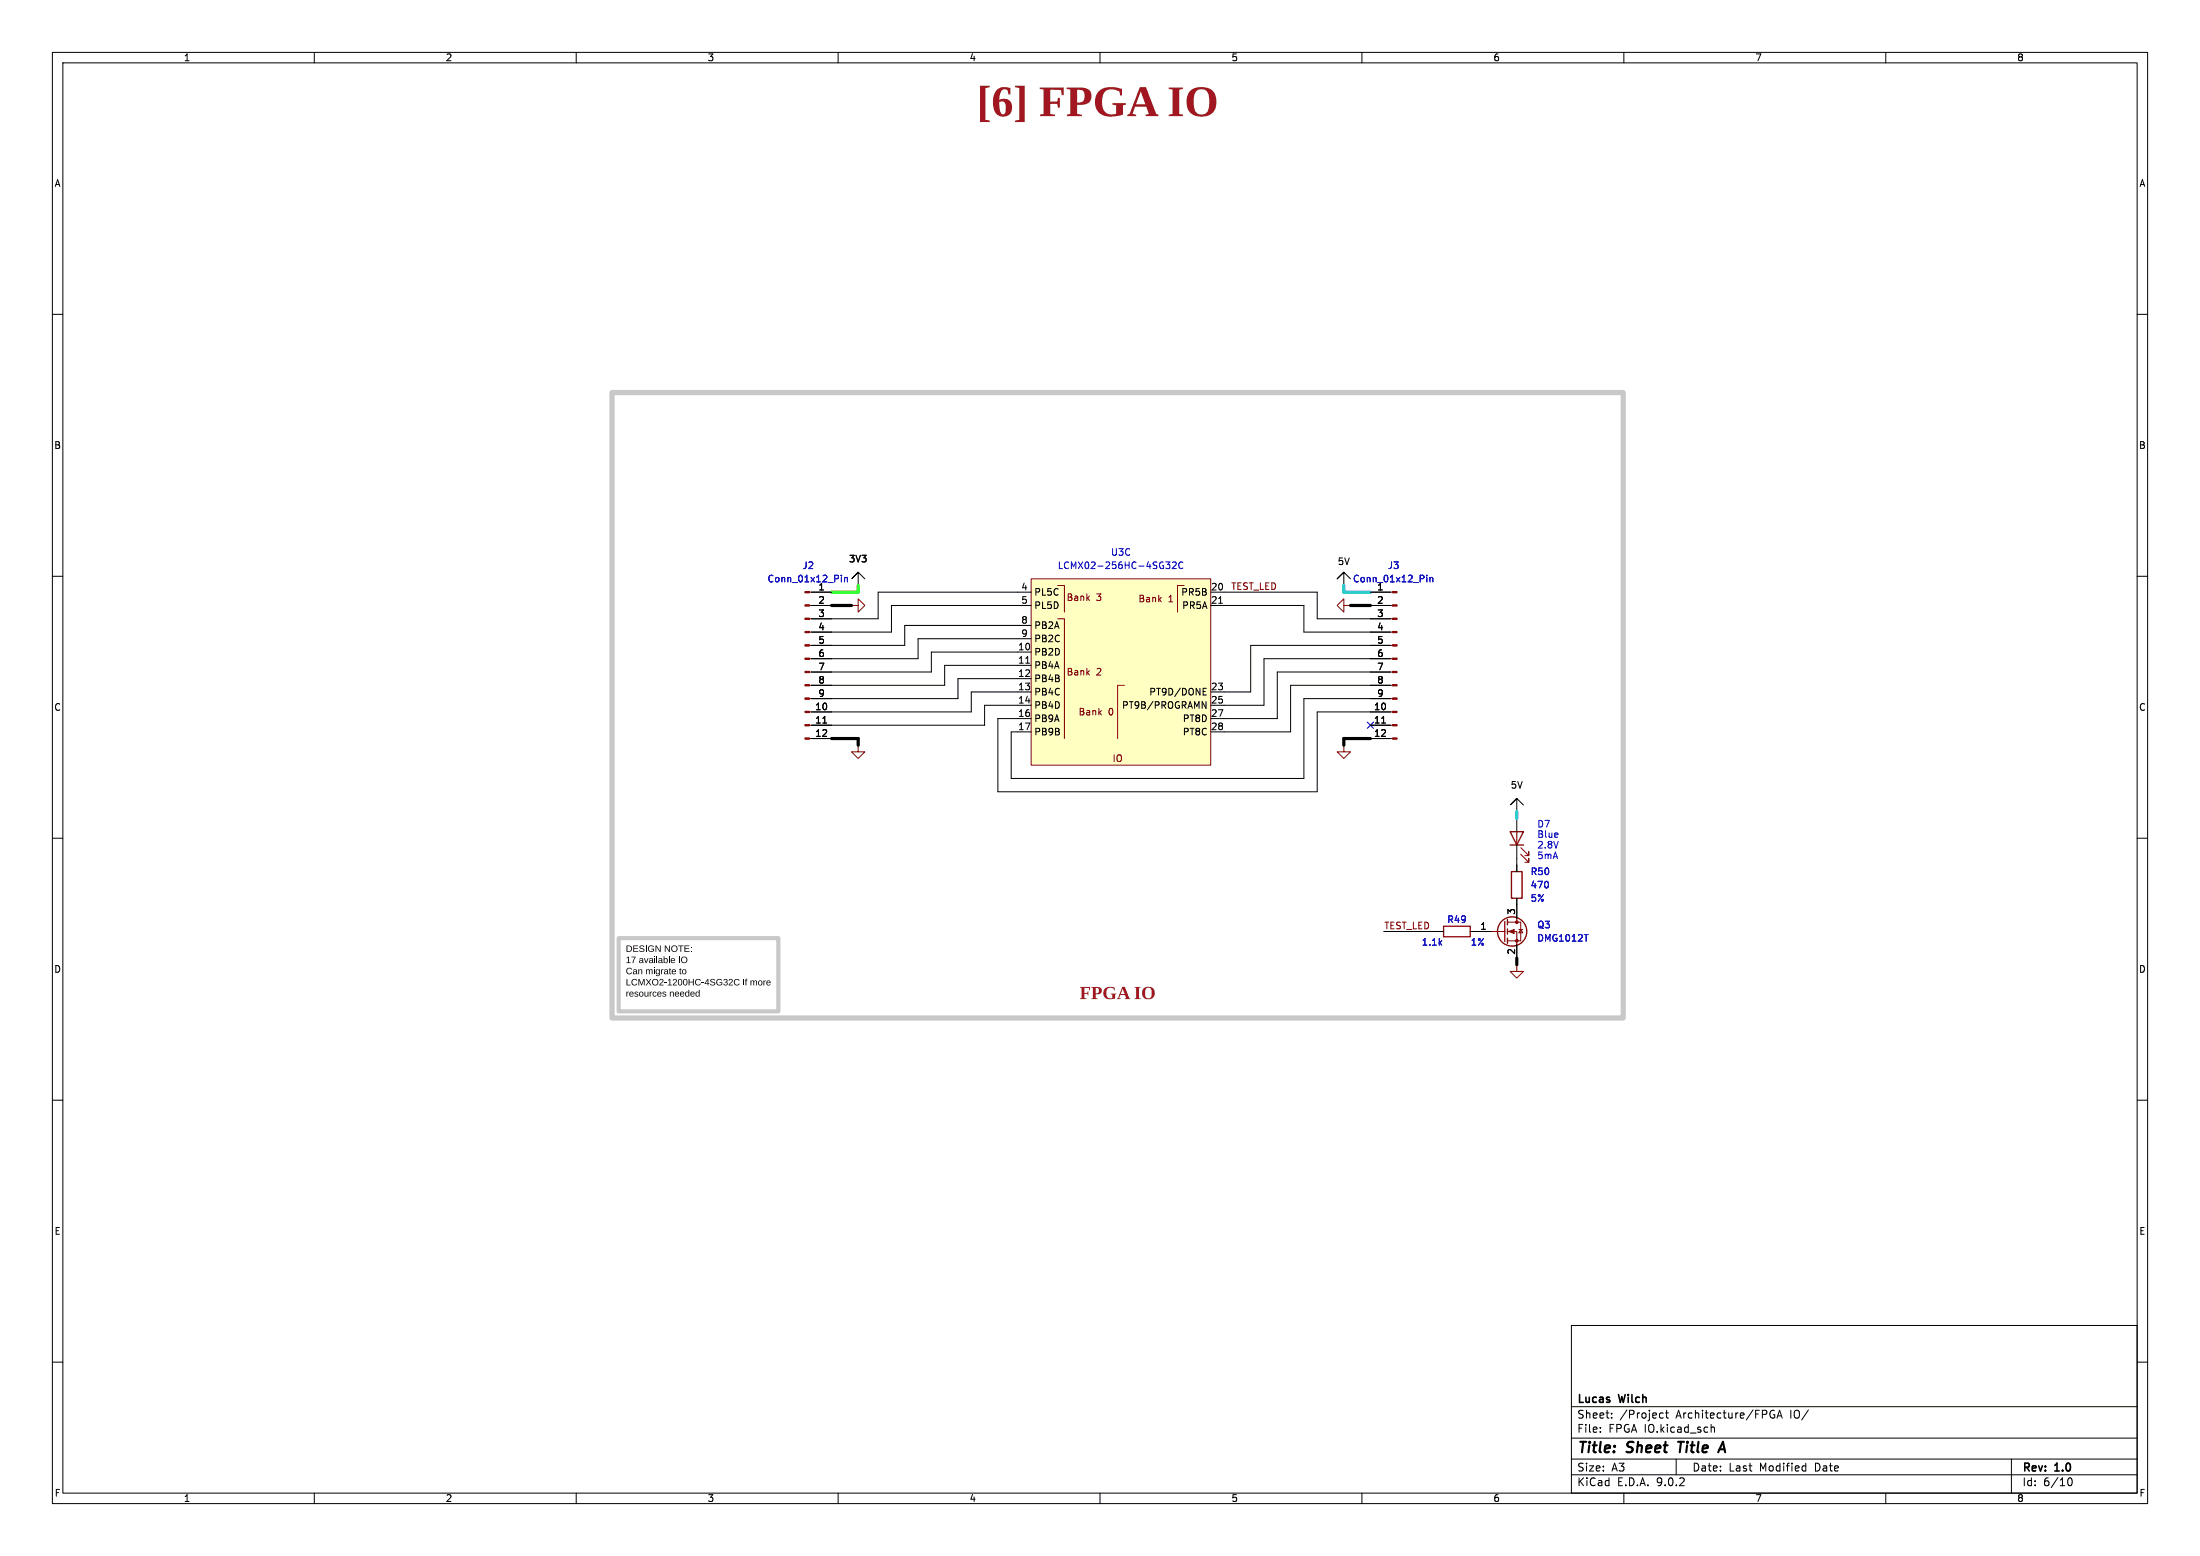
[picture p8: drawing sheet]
<svg xmlns="http://www.w3.org/2000/svg" width="420mm" height="297mm" viewBox="0 0 420 297" stroke-linecap="round" stroke-linejoin="round" font-family="sans-serif">
<g fill="none" stroke="#000" stroke-width=".19">
<path d="M10 10h400v277h-400zM12 12h396v273h-396zM60 10v2M110 10v2M160 10v2M210 10v2M260 10v2M310 10v2M360 10v2M10 60h2M408 60h2M10 110h2"/>
<path d="M154.9 113h3.8M154.9 115.6h3.8M154.9 118.1h3.8M257.8 110.5l-1.3-1.3-1.2 1.3 1.2-1.3v2.6M261.6 113h3.8M261.6 115.6h3.8M261.6 118.1h3.8M408 110h2M154.9 120.7h3.8M154.9 123.2h3.8M154.9 125.7h3.8M154.9 128.3h3.8"/>
<path d="M154.9 130.8h3.8M154.9 133.4h3.8M154.9 135.9h3.8M154.9 138.4h3.8M157.1 138h.7M261.6 120.7h3.8M261.6 123.2h3.8M261.6 125.7h3.8M261.6 128.3h3.8M261.6 130.8h3.8M261.6 133.4h3.8M261.6 135.9h3.8"/>
<path d="M261.6 138.4h3.8M263.8 138h.7M10 160h2M154.9 141h3.8M163.8 142.2h.1M261.6 141h3.8M289.6 156.2v2.6M290.8 153.7l-1.2-1.3-1.3 1.3 1.3-1.3v2.5M408 160h2M274.3 177.8h1.3M280.7 177.8h1.2M289.6 161.3v2.5"/>
<path d="M289.6 165.1v1.3M289.6 171.5v1.2M10 210h2M408 210h2M300 253h108v32h-108zM10 260h2M300 278.5h108M300 274.5h108M300 268.5h108M305.5 273.2v.2M305.5 272.5v.1M307.7 270.5v.2"/>
<path d="M307.7 269.8v.1M316.9 270.6h.6M316.9 269.8h.6M317.9 269.7h.6M318.2 269.2v1.3l.3 .2M320 278.5v3M326.7 271.9v1.5M326.7 272.5l.2-.1 .3 .1 .1 .9M338.5 270h.3l-.1 .6-.3 .1-.4-.2M338.7 269.3l-.3-.1-.4 .2M339.2 270.7l.5-1.5 .5 1.5M339.4 270.3h.7"/>
<path d="M344.3 279.8l.4 .1M344.7 279.3v1.5M384 278.5v6.5M408 260h2M60 285v2M110 285v2M160 285v2M210 285v2M260 285v2M300 281.5h108M310 285v2M344.7 280.7l-.4 .1"/>
<path d="M360 285v2M394.7 282.7l.2-.5 .2-.1a.8 .8 0 0 1 .5 .7 .8 .8 0 0 1-.5 .8l-.2-.2-.2-.4"/>
</g>
<path d="M320.3 275.2h1.2M320.9 275.2l-.2 2M328 277.2l.9-2 .4 2M328.3 276.6h.9" fill="none" stroke="#000" stroke-width=".4"/>
<path d="M288.3 158.8h2.5l-1.2 2.5zM275.6 176.8h5.1v2h-5.1zM288.3 161.3h2.5M288.5 166.4h2.1v5.1h-2.1z" fill="none" stroke="#840000" stroke-width=".25"/>
<g fill="#840000" stroke="#840000" stroke-width=".19">
<path d="M265.8 112.9h.9v.3h-.9z"/>
<path d="M265.8 115.4h.9v.3h-.9z"/>
<path d="M265.8 118h.9v.2h-.9z"/>
<path d="M265.8 120.5h.9v.3h-.9z"/>
<path d="M265.8 123.1h.9v.2h-.9z"/>
<path d="M265.8 125.6h.9v.3h-.9z"/>
<path d="M265.8 128.1h.9v.3h-.9z"/>
<path d="M265.8 130.7h.9v.2h-.9z"/>
<path d="M265.8 133.2h.9v.3h-.9z"/>
<path d="M265.8 135.8h.9v.2h-.9z"/>
<path d="M265.8 138.3h.9v.3h-.9z"/>
<path d="M265.8 140.8h.9v.3h-.9z"/>
<path d="M153.7 112.9h.8v.3h-.8z"/>
<path d="M153.7 115.4h.8v.3h-.8z"/>
<path d="M153.7 118h.8v.2h-.8z"/>
<path d="M153.7 120.5h.8v.3h-.8z"/>
<path d="M153.7 123.1h.8v.2h-.8z"/>
<path d="M153.7 125.6h.8v.3h-.8z"/>
<path d="M153.7 128.1h.8v.3h-.8z"/>
<path d="M153.7 130.7h.8v.2h-.8z"/>
<path d="M153.7 133.2h.8v.3h-.8z"/>
<path d="M153.7 135.8h.8v.2h-.8z"/>
<path d="M153.7 138.3h.8v.3h-.8z"/>
<path d="M153.7 140.8h.8v.3h-.8z"/>
</g>
<g fill="none" stroke="#840000" stroke-width=".19">
<path d="M154.5 113h.4M154.5 115.6h.4M154.5 118.1h.4M265.4 113h.4M265.4 115.6h.4M265.4 118.1h.4M154.5 120.7h.4M154.5 123.2h.4M154.5 125.7h.4M154.5 128.3h.4M154.5 130.8h.4M154.5 133.4h.4"/>
<path d="M154.5 135.9h.4M154.5 138.4h.4M265.4 120.7h.4M265.4 123.2h.4M265.4 125.7h.4M265.4 128.3h.4M265.4 130.8h.4M265.4 133.4h.4M265.4 135.9h.4M265.4 138.4h.4M154.5 141h.4M163.8 142.2v1.3h1.3l-1.3 1.3-1.2-1.3h1.2"/>
<path d="M265.4 141h.4M289.6 158.8v2.5M290.3 163.1l1.5 1.5v-.8v.8h-.7M290.3 161.8l1.5 1.5v-.7v.7h-.7"/>
</g>
<path d="M160.6 109.8v.1M160.6 110.2v.9M161.2 110.3l.2-.1 .3 .1 .1 .8M161.2 110.2v.9M272.4 109.8v.1M272.4 110.2v.9M273 110.2v.9M273 110.3l.2-.1 .3 .1v.8" fill="none" stroke="#0000c2" stroke-width=".19"/>
<path d="M196.8 110.5h34.3v35.6h-34.3z" fill="#ffffc2"/>
<g fill="none" stroke="#840000" stroke-width=".19">
<path d="M162.6 115.6h1.2v1.2l1.3-1.2-1.3-1.3v1.3M196.8 110.5h34.3v35.6h-34.3zM201.9 111.8h1.3v5M201.9 118.1h1.3v22.9M226.1 111.8h-1.3v5M256.5 115.6v-1.3l-1.2 1.3 1.2 1.2v-1.2h1.3M214.6 130.8h-1.2v10.2M256.5 142.2v1.3h1.3l-1.3 1.3-1.2-1.3h1.2M284.5 177.8h2.8M287.8 176h2.5v3.6h-2.5M287.8 177.8h1.8v2.5M289.6 175.3v.7"/>
<path d="M289.9 177.4h.8M290.3 177.4l.4 .7h-.8zM289.6 184.2v1.2h1.2l-1.2 1.3-1.3-1.3h1.3"/>
</g>
<g fill="none" stroke="#000" stroke-width=".19">
<path d="M154.9 113h3.8M154.9 115.6h3.8M162.6 115.6h.1M165.1 110.5l-1.3-1.3-1.2 1.3 1.2-1.3v2.6M196.8 113h-29.2v5.1h-12.7M196.8 115.6h-26.6v5.1h-15.3M196.8 119.4h-24.1v3.8h-17.8M231.1 113h20.4v5.1h13.9M231.1 115.6h17.8v5.1h16.5M232.7 115.2h.7M257.8 115.6h.1M261.6 113h3.8"/>
<path d="M261.6 115.6h3.8M157.1 138h.7M195.8 126.6h.7M196.8 121.9h-21.5v3.8h-20.4M196.8 124.5h-19v3.8h-22.9M196.8 127h-16.5v3.8h-25.4M196.8 129.5h-13.9v3.9h-28M196.8 132.1h-11.4v3.8h-30.5M196.8 134.6h-8.8v3.8h-33.1M229.5 133.9l.7 1.3v-1.3M229.7 132h.4M229.7 132.7h.6"/>
<path d="M229.7 131.4h.6M261.6 138.4h3.8M263.8 138h.7M265.4 123.2h-26.6v8.9h-7.7M265.4 125.7h-24.1v8.9h-10.2M265.4 135.9h-13.9v15.2h-61v-13.9h6.3M265.4 128.3h-21.6v8.9h-12.7M265.4 133.4h-16.5v15.2h-55.9v-8.9h3.8M265.4 130.8h-19v8.9h-15.3M154.9 141h3.8M256.5 142.2h.1M261.6 141h3.8"/>
<path d="M264.2 177.8h11.4M280.7 177.8h3.8M289.6 163.8v2.6M289.6 171.5v3.8M289.6 184.2h.1M289.6 180.3v2.6"/>
</g>
<path d="M160.6 109.8v.1M160.6 110.2v.9M161.2 110.2v.9M161.2 110.3l.2-.1 .3 .1 .1 .8M222.6 107.3h.7l-.4 .4 .4 .2v.5l-.2 .1h-.5M223.8 107.4l.5-.1 .2 .3-.7 .9h.7M225.8 107.4a.6 .6 0 0 0-.8 .4 .6 .6 0 0 0 .6 .7l.2-.1M272.4 109.8v.1M272.4 110.2v.9M273 110.3l.2-.1 .3 .1v.8M273 110.2v.9M302.4 178.4h.8" fill="none" stroke="#0000c2" stroke-width=".19"/>
<g fill="none" stroke="#840000" stroke-width=".25">
<path d="M287.3 175.9v3.8M287.8 175.5v1M287.8 177.3v1M287.8 179.1v1"/>
<circle cx="288.7" cy="177.8" r="2.79"/>
</g>
<g fill="#840000" stroke="#840000" stroke-width=".19">
<path d="M288 177.8l1.1-.4v.8z"/>
<circle cx="289.6" cy="176" r=".25"/>
<circle cx="289.6" cy="179.6" r=".25"/>
</g>
<path d="M256.5 111.8v1.2h5.1M289.6 154.9v1.3" fill="none" stroke="#00c2c2" stroke-width=".61"/>
<path d="M158.7 115.6h3.9M257.8 115.6h3.8M158.7 141h5.1v1.2M261.6 141h-5.1v1.2M289.6 182.9v1.3" fill="none" stroke="#000" stroke-width=".61"/>
<path d="M163.8 111.8v1.2h-5.1" fill="none" stroke="#0f0" stroke-width=".61"/>
<path d="M261 137.8l1.2 1.2M262.2 137.8l-1.2 1.2" fill="none" stroke="#000084" stroke-width=".19"/>
<path d="M118.1 179.1h30.5v13.9h-30.5z" fill="none" stroke="#c8c8c8" stroke-width=".8"/>
<g fill="#000">
<path d="M119.6 182.8l.5-.2v1.1h.3v.1h-.8v-.1h.3v-.9l-.3 .2zM119.6 186.9h.2v1.1h.6v.1h-.8zM119.6 180.5h.4a.61 .61 0 0 1 .7 .6 .61 .61 0 0 1-.6 .6h-.5v-.1h.4a.48 .48 0 0 0 .5-.5 .48 .48 0 0 0-.5-.5h-.2v1h-.2zM119.7 184.9l.6-.2 .4 .3-.2 .1a.44 .44 0 0 0-.7-.1 .44 .44 0 0 0 .1 .7 .44 .44 0 0 0 .6-.1l.2 .1a.63 .63 0 0 1-1 .1 .63 .63 0 0 1 0-.9zM120.9 180.5h.9v.1h-.7v.4h.7v.1h-.7v.5h.8v.1h-1zM120.7 187l.6-.1 .4 .3h-.2a.44 .44 0 0 0-.7 0 .44 .44 0 0 0 .1 .6 .44 .44 0 0 0 .6-.1l.2 .1a.63 .63 0 0 1-1 .2 .63 .63 0 0 1 0-1zM120.5 182.6h.8l-.4 1.2h-.1v-.3l.4-.8h-.7zM122.1 183l.3-.1h.3l.2 .9h-.2l-.1-.2-.2 .2h-.3l-.1-.2 .4 .1 .2-.3a.26 .26 0 0 0-.2 0 .26 .26 0 0 0-.2 .2h-.2l.1-.3h.5v-.2l-.2-.1-.4 .1zM121.9 186.9h.2l.4 1 .4-1h.2v1.2h-.2v-1.1l-.4 1.1h-.1l-.4-1.1v1.1h-.1zM122.1 180.6l.6-.1 .3 .2-.2 .1a.26 .26 0 0 0-.3-.3 .26 .26 0 0 0-.1 .5h.2a.4 .4 0 0 1 .4 .5 .4 .4 0 0 1-.6 .2l-.3-.2-.1-.1h.2a.31 .31 0 0 0 .4 .3 .31 .31 0 0 0 .2-.5l-.6-.2zM123.3 180.5h.1v1.2h-.1zM122.9 182.9h.2l.3 .8 .2-.8h.2l-.3 .9h-.2z"/>
<path d="M123.9 180.6l.5-.1 .4 .2-.1 .1a.49 .49 0 0 0-.7 0 .49 .49 0 0 0 0 .7 .49 .49 0 0 0 .7-.1v-.2h-.4v-.1h.6v.4a.67 .67 0 0 1-1 .1 .67 .67 0 0 1 0-1zM123.3 186.9h.2l.3 .5 .3-.5h.2l-.4 .6 .5 .6h-.2l-.4-.5-.4 .5h-.1l.4-.6zM124 183l.3-.1h.3l.2 .9h-.2l-.1-.2-.3 .2h-.2l-.1-.2 .4 .1 .2-.3a.26 .26 0 0 0-.3 0 .26 .26 0 0 0-.2 .2h-.1l.1-.3h.5v-.2l-.2-.1-.4 .1zM124.8 184.7h.2v.1h-.2zM124.9 182.5h.2v.2h-.2zM124.9 182.9h.2v.9h-.2zM124.6 187a.62 .62 0 0 1 1 .1 .62 .62 0 0 1-.3 .9 .62 .62 0 0 1-.8-.5h.2a.45 .45 0 0 0 .6 .3 .45 .45 0 0 0 .1-.7 .45 .45 0 0 0-.7 .3l-.2 .1zM125.3 182.5h.2v1.3h-.2zM126 187a.39 .39 0 0 1 .6-.1 .39 .39 0 0 1-.1 .6l-.5 .5h.7v.1h-.8l.5-.7a.24 .24 0 0 0 0-.4 .24 .24 0 0 0-.4 .2h-.1zM125.1 180.5h.2l.7 1v-1h.1v1.2h-.2l-.6-1v1h-.2zM125.8 183l.3-.1h.2l.3 .9h-.2l-.1-.2-.3 .2h-.3v-.2l.3 .1 .3-.3a.26 .26 0 0 0-.3 0 .26 .26 0 0 0-.2 .2h-.1l.1-.3h.5v-.2l-.2-.1-.4 .1zM126.8 187.6h.5v.1h-.5z"/>
<path d="M126.7 182.5h.1v.5a.39 .39 0 0 1 .6-.1 .39 .39 0 0 1 .1 .6l-.2 .3-.5-.1v.1h-.1v-.4h.1l.1 .3a.32 .32 0 0 0 .4-.3 .32 .32 0 0 0-.4-.4l-.1 .4h-.1zM127.5 187.1l.5-.2v1.1h.3v.1h-.8v-.1h.3v-1l-.3 .2zM127.7 182.5h.1v1.3h-.1zM126.9 180.5h.2l.7 1v-1h.1v1.2h-.2l-.6-1v1h-.2zM128.5 187a.39 .39 0 0 1 .6-.1 .39 .39 0 0 1-.1 .6l-.4 .5h.6v.1h-.8l.5-.7a.24 .24 0 0 0 .1-.4 .24 .24 0 0 0-.4 .2h-.2zM128.1 183l.2-.1a.42 .42 0 0 1 .6 .5h-.7l.1 .3 .5-.1-.2 .2a.44 .44 0 0 1-.6-.5h.7a.26 .26 0 0 0-.3-.3 .26 .26 0 0 0-.2 .3h-.2zM128.3 180.6a.62 .62 0 0 1 1 .1 .62 .62 0 0 1-.3 .9 .62 .62 0 0 1-.9-.5h.2a.45 .45 0 0 0 .7 .3 .45 .45 0 0 0 0-.7 .45 .45 0 0 0-.7 .3l-.2 .1zM129.6 182.6h.2v1.2h-.2zM129.6 187l.1-.1a.62 .62 0 0 1 .6 .6 .62 .62 0 0 1-.6 .6l-.3-.3v-.3h.2a.32 .32 0 0 0 .2 .5 .32 .32 0 0 0 .3-.5 .32 .32 0 0 0-.3-.5 .32 .32 0 0 0-.2 .5h-.2zM129.5 180.5h1v.1h-.4v1.1h-.2v-1.1h-.4zM130.7 180.5h.9v.1h-.8v.4h.7v.1h-.7v.5h.8v.1h-.9zM130.2 182.8a.62 .62 0 0 1 1 0 .62 .62 0 0 1-.4 1 .62 .62 0 0 1-.8-.6h.2a.45 .45 0 0 0 .6 .4 .45 .45 0 0 0 .1-.8 .45 .45 0 0 0-.7 .3l-.2 .1z"/>
<path d="M130.5 187l.2-.1a.62 .62 0 0 1 .6 .6 .62 .62 0 0 1-.6 .6l-.3-.3v-.3h.2a.32 .32 0 0 0 .2 .5 .32 .32 0 0 0 .3-.5 .32 .32 0 0 0-.3-.5 .32 .32 0 0 0-.2 .5h-.2zM130.9 189.3h.3l.2 .1v-.5h.2v1.3h-.2v-.1a.36 .36 0 0 1-.4 .1 .36 .36 0 0 1-.2-.4h.2a.26 .26 0 0 0 .2 .3 .26 .26 0 0 0 .2-.4l-.2-.3a.26 .26 0 0 0-.2 .1 .26 .26 0 0 0 0 .3h-.2zM131.9 180.8h.1v.1h-.1zM131.9 181.5h.1v.2h-.1zM131.5 186.9h.1v.5h.7v-.5h.1v1.2h-.1v-.6h-.7v.6h-.1zM132.8 187l.7-.1 .3 .3h-.2a.44 .44 0 0 0-.6 0 .44 .44 0 0 0 0 .6 .44 .44 0 0 0 .7-.1l.1 .1a.63 .63 0 0 1-.9 .2 .63 .63 0 0 1-.1-1zM132.9 189.3h.3l.2 .1v-.5h.2v1.3h-.2v-.1a.36 .36 0 0 1-.5 .1 .36 .36 0 0 1-.1-.4h.1a.26 .26 0 0 0 .3 .3 .26 .26 0 0 0 .2-.4l-.2-.3a.26 .26 0 0 0-.2 .1 .26 .26 0 0 0-.1 .3h-.1zM134 187.6h.4v.1h-.4zM135.1 186.9h.1v.8h.2v.1h-.2v.3h-.1v-.3h-.6v-.1h.6v-.7l-.4 .7h-.2zM135.7 187l.6-.1 .2 .2-.1 .1a.26 .26 0 0 0-.4-.3 .26 .26 0 0 0-.1 .5h.2a.4 .4 0 0 1 .4 .5 .4 .4 0 0 1-.6 .2l-.3-.2-.1-.1h.2a.31 .31 0 0 0 .4 .3 .31 .31 0 0 0 .2-.5l-.6-.2zM136.9 187l.6-.1 .3 .2-.1 .1a.49 .49 0 0 0-.7 0 .49 .49 0 0 0 0 .7 .49 .49 0 0 0 .7-.1v-.2h-.3v-.1h.5v.4a.67 .67 0 0 1-1 .1 .67 .67 0 0 1 0-1zM138.2 187a.36 .36 0 0 1 .6-.1 .36 .36 0 0 1-.2 .6 .38 .38 0 0 1 .1 .6 .38 .38 0 0 1-.6-.3h.2a.26 .26 0 0 0 .3 .2 .26 .26 0 0 0 .1-.3 .26 .26 0 0 0-.3-.2v-.1a.24 .24 0 0 0 .3-.1 .24 .24 0 0 0-.1-.3 .24 .24 0 0 0-.3 .2h-.2z"/>
<path d="M139.2 187a.39 .39 0 0 1 .6-.1 .39 .39 0 0 1-.1 .6l-.4 .5h.6v.1h-.8l.5-.7a.24 .24 0 0 0 .1-.4 .24 .24 0 0 0-.4 .2h-.2zM140.2 187l.7-.1 .3 .3h-.2a.44 .44 0 0 0-.6 0 .44 .44 0 0 0 0 .6 .44 .44 0 0 0 .7-.1l.1 .1a.63 .63 0 0 1-.9 .2 .63 .63 0 0 1-.1-1zM141.9 186.8h.1v.2h-.1zM141.9 187.2h.1v.9h-.1zM142.4 186.9l.3-.1-.2 .2 .2 .3h-.2v.8h-.2v-.8h-.1zM143.3 187.2h.1v.1l.2-.2 .4 .2 .1-.1h.3l.1 .9h-.1v-.7l-.2-.1-.2 .2v.6h-.2v-.7l-.1-.1-.3 .2v.6h-.1zM144.8 187.3a.45 .45 0 0 1 .7 0 .45 .45 0 0 1-.1 .7 .45 .45 0 0 1-.7-.3v-.1h.2a.3 .3 0 0 0 .3 .4 .3 .3 0 0 0 .2-.5l-.2-.2a.28 .28 0 0 0-.3 .3h-.2zM145.7 187.2h.2v.1l.3-.2v.2l-.3 .1v.7h-.2zM146.4 187.3l.2-.2a.42 .42 0 0 1 .5 .6h-.6l.1 .3 .5-.1-.3 .2a.44 .44 0 0 1-.5-.6h.7a.26 .26 0 0 0-.3-.2 .26 .26 0 0 0-.2 .2h-.2z"/>
</g>
<path d="M116.8 74.9h193.1v119.4h-193.1z" fill="none" stroke="#c8c8c8" stroke-width="1"/>
<text font-size="8.4" fill="#a21622" x="186.5" y="24.4">[6] FPGAIO</text>
<text font-size="3.5" fill="#a21622" x="206.1" y="191.1">FPGAIO</text>
<g font-size="2.8">
<text x="301" y="277.9">Title:</text>
<text x="310.6" y="277.9">Sheet</text>
<text x="321.3" y="277.9">Title</text>
</g>
<g font-size="2.1">
<text x="301" y="268.2">Lucas</text>
<text x="309.2" y="268.2">Wilch</text>
<text x="301" y="273.7">File:</text>
<text x="301" y="271">Sheet:</text>
<text x="307.1" y="273.7">FPGA IO.kicad_sch</text>
<text x="309.2" y="271">/Project</text>
<text x="320" y="271">Architecture/FPGA</text>
<text x="341.9" y="271">IO/</text>
<text x="301" y="281.1">Size:</text>
<text x="307.6" y="281.1">A3</text>
<text x="323" y="281.1">Date:</text>
<text x="330" y="281.1">Last</text>
<text x="335.9" y="281.1">Modified</text>
<text x="346.6" y="281.1">Date</text>
<text x="386" y="281.3">Rev:</text>
<text x="392.4" y="281.3">1.0</text>
<text x="301" y="283.9">KiCad</text>
<text x="308.7" y="283.9">E.D.A.</text>
<text x="316.3" y="283.9">9.0.2</text>
<text x="386" y="283.9">Id:</text>
<text x="390.1" y="283.9">6/10</text>
</g>
<g font-size="1.8">
<text x="35" y="11.9">1</text>
<text x="85" y="11.9">2</text>
<text x="135" y="11.9">3</text>
<text x="185" y="11.9">4</text>
<text x="235" y="11.9">5</text>
<text x="285" y="11.9">6</text>
<text x="335" y="11.9">7</text>
<text x="385" y="11.9">8</text>
<text x="10.3" y="35.9">A</text>
<text x="408.3" y="35.9">A</text>
<text x="10.3" y="85.9">B</text>
<text x="408.2" y="85.9">B</text>
<text x="162" y="107.6">3V3</text>
<text x="156.1" y="112.8">1</text>
<text x="194.9" y="112.8">4</text>
<text x="197.4" y="113.9">PL5C</text>
<text x="225.4" y="113.9">PR5B</text>
<text x="231.1" y="112.8">20</text>
<text x="255.3" y="108.1">5V</text>
<text x="262.8" y="112.8">1</text>
<text x="156.1" y="115.3">2</text>
<text x="156.1" y="117.9">3</text>
<text x="194.9" y="115.3">5</text>
<text x="194.9" y="119.1">8</text>
<text x="197.4" y="116.4">PL5D</text>
<text x="225.6" y="116.4">PR5A</text>
<text x="231.1" y="115.3">21</text>
<text x="262.8" y="115.3">2</text>
<text x="262.8" y="117.9">3</text>
<text x="156.1" y="120.4">4</text>
<text x="156.1" y="122.9">5</text>
<text x="156.1" y="125.5">6</text>
<text x="194.3" y="124.2">10</text>
<text x="194.9" y="121.7">9</text>
<text x="197.4" y="120.2">PB2A</text>
<text x="197.4" y="122.8">PB2C</text>
<text x="197.4" y="125.3">PB2D</text>
<text x="262.8" y="120.4">4</text>
<text x="262.8" y="122.9">5</text>
<text x="262.8" y="125.5">6</text>
<text x="156.1" y="128">7</text>
<text x="156.1" y="130.6">8</text>
<text x="194.3" y="126.7">11</text>
<text x="194.3" y="129.3">12</text>
<text x="194.3" y="131.8">13</text>
<text x="197.4" y="127.9">PB4A</text>
<text x="197.4" y="130.4">PB4B</text>
<text x="231.1" y="131.8">23</text>
<text x="262.8" y="128">7</text>
<text x="262.8" y="130.6">8</text>
<text x="10.3" y="135.9">C</text>
<text x="155.5" y="135.6">10</text>
<text x="156.1" y="133.1">9</text>
<text x="194.3" y="134.4">14</text>
<text x="194.3" y="136.9">16</text>
<text x="197.4" y="132.9">PB4C</text>
<text x="197.4" y="135.5">PB4D</text>
<text x="214.1" y="135.5">PT9B/PROGRAMN</text>
<text x="219.3" y="132.9">PT9D/DONE</text>
<text x="231.1" y="134.4">25</text>
<text x="231.1" y="136.9">27</text>
<text x="262.2" y="135.6">10</text>
<text x="262.8" y="133.1">9</text>
<text x="408.2" y="135.9">C</text>
<text x="155.5" y="138.2">11</text>
<text x="155.5" y="140.7">12</text>
<text x="194.3" y="139.4">17</text>
<text x="197.4" y="138">PB9A</text>
<text x="197.4" y="140.6">PB9B</text>
<text x="225.7" y="138">PT8D</text>
<text x="225.7" y="140.6">PT8C</text>
<text x="231.1" y="139.4">28</text>
<text x="262.2" y="138.2">11</text>
<text x="262.2" y="140.7">12</text>
<text x="288.3" y="150.7">5V</text>
<text x="282.5" y="177.5">1</text>
<text x="289.3" y="174.7" transform="rotate(-90 289.3 174.7)">3</text>
<text x="10.3" y="185.9">D</text>
<text x="289.3" y="182.3" transform="rotate(-90 289.3 182.3)">2</text>
<text x="408.2" y="185.9">D</text>
<text x="119.5" y="186.7">Can migrate to</text>
<text x="119.5" y="190.9">resources needed</text>
<text x="10.3" y="235.9">E</text>
<text x="408.3" y="235.9">E</text>
<text x="10.3" y="285.9">F</text>
<text x="35" y="286.9">1</text>
<text x="85" y="286.9">2</text>
<text x="135" y="286.9">3</text>
<text x="185" y="286.9">4</text>
<text x="235" y="286.9">5</text>
<text x="285" y="286.9">6</text>
<text x="335" y="286.9">7</text>
<text x="385" y="286.9">8</text>
<text x="408.3" y="285.9">F</text>
</g>
<g font-size="1.8" fill="#0000c2">
<text x="212" y="106.3">U3C</text>
<text x="146.4" y="111.4">Conn_01x12_Pin</text>
<text x="153.1" y="108.8">J2</text>
<text x="201.8" y="108.8">LCMX02-256HC-4SG32C</text>
<text x="258.2" y="111.4">Conn_01x12_Pin</text>
<text x="264.9" y="108.8">J3</text>
<text x="293.4" y="158.2">D7</text>
<text x="293.4" y="160.1">Blue</text>
<text x="292.1" y="167.2">R50</text>
<text x="293.4" y="162.2">2.8V</text>
<text x="293.4" y="164.2">5mA</text>
<text x="292.1" y="169.8">470</text>
<text x="292.1" y="172.3">5%</text>
<text x="276.2" y="176.4">R49</text>
<text x="293.4" y="177.4">Q3</text>
<text x="293.4" y="179.9">DMG1012T</text>
<text x="271.3" y="180.7">1.1k</text>
<text x="280.7" y="180.7">1%</text>
</g>
<g font-size="1.8" fill="#840000">
<text x="234.9" y="112.7">TEST_LED</text>
<text x="203.5" y="114.9">Bank</text>
<text x="209.3" y="114.9">3</text>
<text x="217.2" y="115.2">Bank</text>
<text x="223" y="115.2">1</text>
<text x="203.5" y="129.1">Bank</text>
<text x="209.3" y="129.1">2</text>
<text x="205.8" y="136.8">Bank</text>
<text x="211.6" y="136.8">0</text>
<text x="212.3" y="145.6">IO</text>
<text x="264.2" y="177.5">TEST_LED</text>
</g>
</svg>
